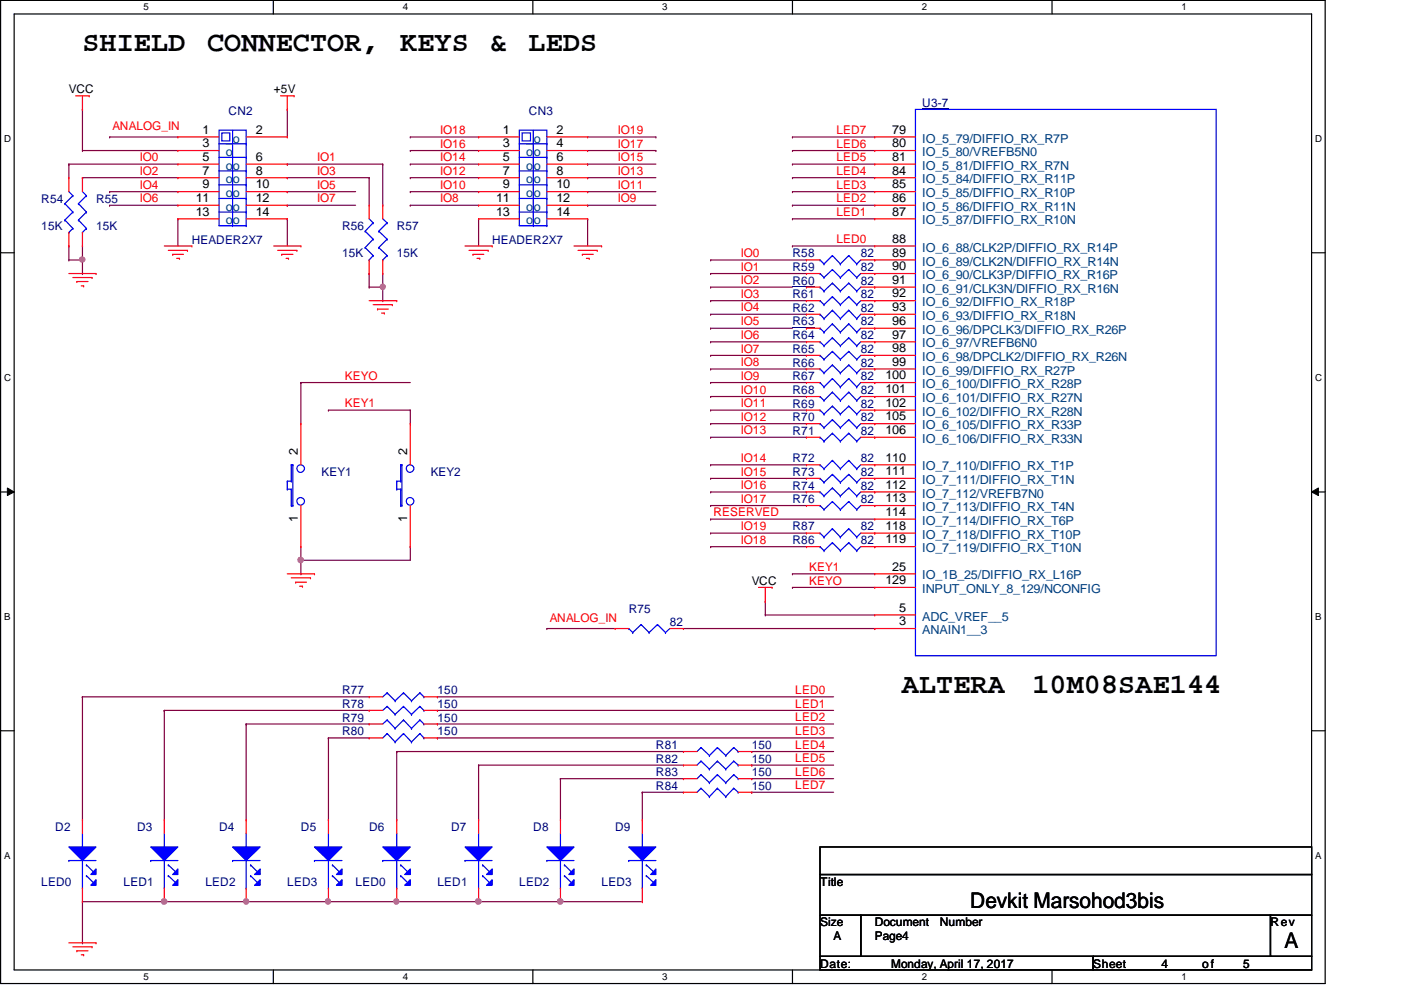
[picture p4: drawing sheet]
<svg xmlns="http://www.w3.org/2000/svg" width="297mm" height="210mm" viewBox="0 0 297 210" stroke-linecap="round" stroke-linejoin="round" font-family="sans-serif">
<path d="M.1 .1h280.9v208.4h-280.9zM3 3h275.1v202.7h-275.1z" fill="none" stroke="#000" stroke-width=".25"/>
<g fill="#fff">
<path d="M30.4 .4h1.1v2.3h-1.1z"/>
<path d="M30.4 206h1.1v2.3h-1.1z"/>
</g>
<path d="M58 .1v2.9M58 205.7v2.8" fill="none" stroke="#000" stroke-width=".25"/>
<g fill="#fff">
<path d="M85.4 .4h1.1v2.3h-1.1z"/>
<path d="M85.4 206h1.1v2.3h-1.1z"/>
</g>
<path d="M113 .1v2.9M113 205.7v2.8" fill="none" stroke="#000" stroke-width=".25"/>
<g fill="#fff">
<path d="M140.4 .4h1.1v2.3h-1.1z"/>
<path d="M140.4 206h1.1v2.3h-1.1z"/>
</g>
<path d="M168 .1v2.9M168 205.7v2.8" fill="none" stroke="#000" stroke-width=".25"/>
<g fill="#fff">
<path d="M195.4 .4h1.2v2.3h-1.2z"/>
<path d="M195.4 206h1.2v2.3h-1.2z"/>
</g>
<path d="M223.1 .1v2.9M223.1 205.7v2.8" fill="none" stroke="#000" stroke-width=".25"/>
<g fill="#fff">
<path d="M250.5 .4h1.1v2.3h-1.1z"/>
<path d="M250.5 206h1.1v2.3h-1.1z"/>
<path d="M.9 28.3h1.4v2.3h-1.4z"/>
<path d="M278.8 28.3h1.5v2.3h-1.5z"/>
<path d="M.9 78.9h1.4v2.3h-1.4z"/>
<path d="M278.8 78.9h1.5v2.3h-1.5z"/>
</g>
<path d="M.1 53.6h2.9M278.1 53.6h2.9" fill="none" stroke="#000" stroke-width=".25"/>
<g fill="#fff">
<path d="M.9 129.6h1.3v2.3h-1.3z"/>
<path d="M278.8 129.6h1.4v2.3h-1.4z"/>
</g>
<path d="M.1 104.3h2.9M278.1 104.3h2.9" fill="none" stroke="#000" stroke-width=".25"/>
<path d="M1.6 103.5l1.4 .8-1.4 .8zM278.1 104.3l1.4-.8v1.6z" fill="#000"/>
<path d="M1.6 103.5l1.4 .8-1.4 .8zM278.1 104.3l1.4-.8v1.6z" fill="none" stroke="#000" stroke-width=".21"/>
<g fill="#fff">
<path d="M.9 180.3h1.3v2.2h-1.3z"/>
<path d="M278.8 180.3h1.3v2.2h-1.3z"/>
</g>
<path d="M.1 154.9h2.9M278.1 154.9h2.9" fill="none" stroke="#000" stroke-width=".25"/>
<g fill="none" stroke="#800040" stroke-width=".25">
<path d="M14.6 34.8h.1M14.6 34.8v2.9M17.5 37.7h.1M17.5 23.2h.1M17.5 23.2v8.7M17.5 37.7h20.2M60.9 34.8h.1M60.9 34.8h20.2M124.6 40.6h.1M124.6 40.6h14.5M17.5 199.9h.1M17.5 191.2v8.7"/>
<path d="M34.8 191.2h.1M34.8 191.2h34.8M52.2 191.2h.1"/>
</g>
<circle cx="52.2" cy="191.1" r=".54" fill="#f0f"/>
<circle cx="52.2" cy="191.1" r=".54" fill="none" stroke="#f0f" stroke-width=".25"/>
<circle cx="34.8" cy="191.1" r=".57" fill="#f0f"/>
<circle cx="34.8" cy="191.1" r=".57" fill="none" stroke="#f0f" stroke-width=".25"/>
<g fill="none" stroke="#800040" stroke-width=".25">
<path d="M17.5 31.9h.1M17.5 31.9h20.2M23.2 29h.1M23.2 29h14.5M81.1 34.8h.1M81.1 34.8v8.7M87 34.8h.1M87 34.8h14.5M124.6 34.8h.1M124.6 37.7h.1M124.6 34.8h14.5M124.6 37.7h14.5"/>
<path d="M17.5 55.1h.1M17.5 52.2v2.9M23.2 43.5h.1M23.2 43.5h14.5M60.9 43.5h.1M60.9 43.5h14.5M81.1 58v2.9M87 43.5h.1M87 40.6h.1M87 43.5h14.5M87 40.6h14.5M124.6 46.4h.1"/>
<path d="M124.6 46.4v5.8M78.3 60.9h.1M78.3 60.9h2.8M81.1 60.9h.1M17.5 191.2h.1M17.5 191.2h17.3"/>
</g>
<circle cx="17.4" cy="55" r=".55" fill="#f0f"/>
<circle cx="17.4" cy="55" r=".55" fill="none" stroke="#f0f" stroke-width=".25"/>
<g fill="none" stroke="#800040" stroke-width=".25">
<path d="M14.6 34.8h.1M14.6 34.8h23.1M60.9 37.7h.1M60.9 23.2h.1M60.9 37.7h17.4M60.9 23.2v5.8M78.3 37.7h.1M78.3 37.7v5.8M87 37.7h.1M87 37.7h14.5M14.6 55.1h.1M14.6 55.1h2.9"/>
<path d="M23.2 40.6h.1M23.2 40.6h14.5M37.7 46.4h.1M37.7 46.4v5.8M60.9 40.6h.1M60.9 46.4h.1M60.9 40.6h14.5M60.9 46.4v5.8M101.5 46.4h.1M101.5 46.4v5.8M124.6 43.5h.1M124.6 43.5h14.5"/>
<path d="M150.7 55.1h.1M150.7 58h.1M150.7 55.1h20.3M150.7 58h20.3M150.7 63.8h.1M150.7 78.2h.1M150.7 72.5h.1M150.7 75.4h.1M150.7 66.6h.1M150.7 63.8h20.3M150.7 78.2h20.3M150.7 72.5h20.3"/>
<path d="M150.7 75.4h20.3M150.7 66.6h20.3M150.7 92.7h.1M150.7 98.6h.1M150.7 87h.1M150.7 81.1h.1M150.7 89.8h.1M150.7 84.1h.1M150.7 92.7h20.3M150.7 98.6h20.3M150.7 87h20.3M150.7 81.1h20.3"/>
<path d="M150.7 89.8h20.3M150.7 84.1h20.3M150.7 101.4h.1M150.7 104.3h.1M150.7 107.2h.1M150.7 101.4h20.3M150.7 104.3h20.3M150.7 107.2h20.3M84.1 159.3h.1M84.1 159.3h60.8M101.5 162.2h.1M101.5 162.2h43.4"/>
<path d="M118.8 165.1h.1M118.8 165.1h26.1M136.2 168h.1M136.2 168h8.7M101.5 191.2h.1M101.5 191.2h34.7M118.8 191.2h.1"/>
</g>
<circle cx="118.8" cy="191.1" r=".57" fill="#f0f"/>
<circle cx="118.8" cy="191.1" r=".57" fill="none" stroke="#f0f" stroke-width=".25"/>
<circle cx="101.4" cy="191.1" r=".57" fill="#f0f"/>
<circle cx="101.4" cy="191.1" r=".57" fill="none" stroke="#f0f" stroke-width=".25"/>
<path d="M69.6 191.2h.1M69.6 191.2h31.9M84.1 191.2h.1" fill="none" stroke="#800040" stroke-width=".25"/>
<circle cx="84" cy="191.1" r=".54" fill="#f0f"/>
<circle cx="84" cy="191.1" r=".54" fill="none" stroke="#f0f" stroke-width=".25"/>
<circle cx="69.5" cy="191.1" r=".54" fill="#f0f"/>
<circle cx="69.5" cy="191.1" r=".54" fill="none" stroke="#f0f" stroke-width=".25"/>
<g fill="none" stroke="#800040" stroke-width=".25">
<path d="M87 31.9h.1M87 29h.1M87 31.9h14.5M87 29h14.5M124.6 31.9h14.5M124.6 29h14.5M139.1 31.9h.1M139.1 29h.1M168 37.7h.1M168 34.8h.1M168 31.9h.1M168 29h.1"/>
<path d="M168 37.7h17.5M168 34.8h17.5M168 31.9h17.5M168 29h17.5M168 52.2h.1M168 46.4h.1M168 43.5h.1M168 40.6h.1M168 52.2h17.5M168 46.4h17.5M168 43.5h17.5M168 40.6h17.5"/>
<path d="M63.8 118.8h.1M63.8 115.9v2.9M63.8 118.8h23.2M17.5 147.7h.1M17.5 147.7h60.8M17.5 147.7v26.1M34.8 150.6h.1M34.8 150.6h43.5M34.8 150.6v23.2M52.2 153.5h.1M52.2 153.5h26.1M52.2 153.5v20.3"/>
<path d="M69.6 156.5h.1M69.6 156.5h8.7M69.6 156.5v17.3M84.1 159.3h.1M84.1 159.3v14.5M92.7 147.7h.1M92.7 150.6h.1M92.7 153.5h.1M92.7 156.5h.1M92.7 150.6h84M92.7 156.5h84M92.7 147.7h84"/>
<path d="M92.7 153.5h84M159.4 159.3h.1M159.4 159.3h17.3M101.5 162.2h.1M101.5 162.2v11.6M118.8 165.1h.1M118.8 165.1v8.7M136.2 168h.1M136.2 168v5.8M159.4 162.2h.1M159.4 165.1h.1M159.4 168h.1"/>
<path d="M159.4 162.2h17.3M159.4 165.1h17.3M159.4 168h17.3"/>
</g>
<circle cx="63.7" cy="118.7" r=".57" fill="#f0f"/>
<circle cx="63.7" cy="118.7" r=".57" fill="none" stroke="#f0f" stroke-width=".25"/>
<g fill="none" stroke="#800040" stroke-width=".25">
<path d="M78.3 58h.1M78.3 58v2.9M81.1 63.8h.1M81.1 60.9v2.9M63.8 81.1h.1M63.8 81.1h23.2M63.8 81.1v8.7M69.6 87h.1M69.6 87h17.4M87 87h.1M87 87v2.8M63.8 118.8v2.9"/>
<path d="M87 115.9h.1M87 115.9v2.9M63.8 121.7h.1M115.9 133.3h.1M115.9 133.3h14.5M162.3 130.4h.1M162.3 127.5h.1M162.3 130.4h23.2M162.3 127.5v2.9M168 121.7h.1M168 124.5h.1M168 121.7h17.5"/>
<path d="M168 124.5h17.5"/>
</g>
<circle cx="81.1" cy="60.8" r=".54" fill="#f0f"/>
<circle cx="81.1" cy="60.8" r=".54" fill="none" stroke="#f0f" stroke-width=".25"/>
<g fill="none" stroke="#800040" stroke-width=".25">
<path d="M14.6 52.2h.1M14.6 52.2v2.9M17.5 58h.1M17.5 55.1v2.9M150.7 60.9h.1M150.7 69.6h.1M150.7 60.9h17.3M150.7 69.6h17.3M150.7 110.1h.1M150.7 113h.1M150.7 115.9h.1M150.7 110.1h34.8"/>
<path d="M150.7 113h20.3M150.7 115.9h20.3M144.9 133.3h40.6M185.5 133.3h.1"/>
</g>
<g fill="none" stroke="#f00" stroke-width=".25">
<path d="M16 20.3h2.9M17.5 23.2h.1M17.5 20.3v2.9M18.9 20.3h.1M59.5 20.3h2.9M60.9 23.2h.1M60.9 20.3v2.9M62.4 20.3h.1M14.6 58h5.8M15.4 58.8h4.1M16.3 59.7h.1M16.3 59.7h2.4"/>
<path d="M19.5 58.8h.1M20.4 58h.1M34.8 52.2h5.9M35.7 53.1h4M36.6 53.9h.1M36.6 53.9h2.3M37.5 54.8h.6M38.1 54.8h.1M39.7 53.1h.1M40.7 52.2h.1M58 52.2h5.8M58.9 53.1h4"/>
<path d="M59.7 53.9h.1M59.7 53.9h2.4M60.7 54.8h.5M61.2 54.8h.1M62.9 53.1h.1M63.8 52.2h.1M98.6 52.2h5.7M99.4 53.1h4.1M100.3 53.9h.1M100.3 53.9h2.3M101.1 54.8h.6M101.7 54.8h.1"/>
<path d="M103.5 53.1h.1M104.3 52.2h.1M121.7 52.2h5.8M122.6 53.1h4M123.5 53.9h.1M123.5 53.9h2.3M124.3 54.8h.6M124.9 54.8h.1M126.6 53.1h.1M127.5 52.2h.1M17.2 60.6h.5M17.7 60.6h.1"/>
<path d="M78.3 63.8h5.8M79.1 64.6h4.1M80 65.5h.1M80 65.5h2.3M80.9 66.4h.6M81.5 66.4h.1M83.2 64.6h.1M84.1 63.8h.1M171 63.8h.1M171 63.8h2.9M182.5 63.8h3M185.5 63.8h.1"/>
<path d="M60.9 121.7h5.8M61.8 122.5h4M62.7 123.4h.1M62.7 123.4h2.3M63.5 124.3h.6M64.1 124.3h.1M65.8 122.5h.1M66.7 121.7h.1M160.8 124.5h2.9M162.3 127.5h.1M162.3 124.5v3M163.7 124.5h.1"/>
<path d="M144.9 165.1h.1M144.9 165.1h2.9M156.5 165.1h2.9M159.4 165.1h.1M14.6 199.9h5.8M20.4 199.9h.1M15.4 200.7h4.1M16.3 201.6h.1M16.3 201.6h2.4M17.2 202.4h.5M17.7 202.4h.1M19.5 200.7h.1"/>
</g>
<path d="M173.9 179.6h104.2v5.8h-104.2zM173.9 185.4h104.2v8.7h-104.2zM173.9 194.1h8.6v8.7h-8.6zM182.5 194.1h86.9v8.7h-86.9zM269.4 194.1h8.7v8.7h-8.7zM173.9 202.8h57.9v2.9h-57.9zM231.8 202.8h46.3v2.9h-46.3z" fill="none" stroke="#000" stroke-width=".25"/>
<g fill="none" stroke="#00f" stroke-width=".25">
<path d="M173.9 63.8h.1M173.9 63.8l.8 .8M174.7 64.6h.1M176.5 62.9h.1M176.5 62.9l1.7 1.7M176.5 62.9l-1.8 1.7M178.2 64.6h.1M180 62.9h.1M180 62.9l1.6 1.7M180 62.9l-1.8 1.7M181.6 64.6h.1M182.5 63.8l-.9 .8"/>
<path d="M148.6 164.3h.1M148.6 164.3l-.8 .8M148.6 164.3l1.8 1.6M150.4 165.9h.1M152.1 164.3h.1M152.1 164.3l-1.7 1.6M152.1 164.3l1.8 1.6M153.9 165.9h.1M155.6 164.3h.1M155.6 164.3l-1.7 1.6M155.6 164.3l.9 .8M156.5 165.1h.1"/>
</g>
<path d="M32 179.6h5.7l-2.9 2.9z" fill="#00f"/>
<path d="M32 179.6h5.7l-2.9 2.9z" fill="none" stroke="#00f" stroke-width=".25"/>
<path d="M37.7 184.2v1.2h-1.1z" fill="#00f"/>
<path d="M37.7 184.2v1.2h-1.1z" fill="none" stroke="#00f" stroke-width=".25"/>
<path d="M37.7 186.5v1.2h-1.1z" fill="#00f"/>
<g fill="none" stroke="#00f" stroke-width=".25">
<path d="M46.4 27.6h5.8v20.2h-5.8zM46.4 30.5h5.8M46.4 33.4h5.8M46.4 36.2h5.8M46.4 39.2h5.8M47 28.2h1.7v1.7h-1.7zM49.3 27.6v20.2M52.2 30.5h.1M52.2 33.4h.1M52.2 36.2h.1M52.2 39.2h.1M16.6 43.2h.1"/>
<path d="M16.6 46.7h.1M16.6 43.2l1.7 1.8M16.6 46.7l1.7 1.7M17.5 49.3h.1M17.5 40.6l.8 .9M18.3 41.5h.1M18.3 45h.1M18.3 48.4h.1M18.3 41.5l-1.7 1.7M18.3 45l-1.7 1.7M18.3 48.4l-.8 .9M46.4 42.1h5.8"/>
<path d="M46.4 45h5.8M46.4 47.8h5.8M49.3 47.8h.1M52.2 42.1h.1M52.2 45h.1M52.2 47.8h.1M77.4 49h.1M77.4 52.5h.1M77.4 49l1.7 1.7M77.4 52.5l1.7 1.7M78.3 55.1h.1M78.3 46.4l.8 .8"/>
<path d="M79.1 47.2h.1M79.1 50.7h.1M79.1 54.2h.1M79.1 47.2l-1.7 1.8M79.1 50.7l-1.7 1.8M79.1 54.2l-.8 .9M173.9 60.9h.1M173.9 69.6h.1M173.9 60.9l.8 .8M173.9 69.6l.8 .8M174.7 61.7h.1M174.7 70.4h.1"/>
<path d="M176.5 60h.1M176.5 68.7h.1M176.5 60l1.7 1.7M176.5 60l-1.8 1.7M176.5 68.7l1.7 1.7M176.5 68.7l-1.8 1.7M178.2 61.7h.1M178.2 70.4h.1M180 60h.1M180 68.7h.1M180 60l1.6 1.7M180 60l-1.8 1.7"/>
<path d="M180 68.7l1.6 1.7M180 68.7l-1.8 1.7M181.6 61.7h.1M181.6 70.4h.1M182.5 60.9l-.9 .8M182.5 69.6l-.9 .8M173.9 87h.1M173.9 87l.8 .8M174.7 87.8h.1M176.5 86.1h.1M176.5 86.1l1.7 1.7M176.5 86.1l-1.8 1.7"/>
<path d="M178.2 87.8h.1M180 86.1h.1M180 86.1l1.6 1.7M180 86.1l-1.8 1.7M181.6 87.8h.1M182.5 87l-.9 .8M82.1 146.9h.1M82.1 146.9l-1 .8M82.1 146.9l1.7 1.7M83.8 148.6h.1M85.6 146.9h.1M85.6 146.9l-1.8 1.7"/>
<path d="M85.6 146.9l1.6 1.7M87.2 148.6h.1M89 146.9h.1M89 146.9l-1.8 1.7M89 146.9l.9 .8M89.9 147.7h.1M34.8 179.6h.1M34.8 176.7v2.9M148.6 161.4h.1M148.6 161.4l-.8 .8M148.6 161.4l1.8 1.7M150.4 163.1h.1"/>
<path d="M152.1 161.4h.1M152.1 161.4l-1.7 1.7M152.1 161.4l1.8 1.7M153.9 163.1h.1M155.6 161.4h.1M155.6 161.4l-1.7 1.7M155.6 161.4l.9 .8M156.5 162.2h.1M32 182.5h.1M32 182.5h5.7M34.8 188.3h.1M34.8 182.5v5.8"/>
<path d="M35.7 183.4h.1M35.7 185.7h.1M35.7 183.4l1.5 1.4M35.7 185.7l1.5 1.4M37.7 186.5v1.2h-1.1z"/>
</g>
<g fill="none" stroke="#f00" stroke-width=".25">
<path d="M17.5 37.7h.1M17.5 37.7v2.9M37.7 29h.1M37.7 31.9h.1M37.7 34.8h.1M37.7 37.7h.1M37.7 29h8.7M37.7 31.9h8.7M37.7 34.8h8.7M37.7 37.7h8.7M52.2 29h8.7M52.2 34.8h8.7"/>
<path d="M52.2 37.7h8.7M60.9 29h.1M60.9 34.8h.1M60.9 37.7h.1M17.5 52.2h.1M17.5 49.3v2.9M37.7 40.6h.1M37.7 43.5h.1M37.7 46.4h.1M37.7 40.6h8.7M37.7 43.5h8.7M37.7 46.4h8.7"/>
<path d="M52.2 40.6h8.7M52.2 43.5h8.7M52.2 46.4h8.7M60.9 40.6h.1M60.9 43.5h.1M60.9 46.4h.1M78.3 43.5h.1M78.3 58h.1M78.3 43.5v2.9M78.3 55.1v2.9M171 60.9h.1M171 69.6h.1"/>
<path d="M171 60.9h2.9M171 69.6h2.9M182.5 60.9h3M182.5 69.6h3M185.5 60.9h.1M185.5 69.6h.1M171 87h.1M171 87h2.9M182.5 87h3M185.5 87h.1M78.3 147.7h.1M78.3 147.7h2.8"/>
<path d="M89.9 147.7h2.8M92.7 147.7h.1M34.8 173.8h.1M34.8 173.8v2.9M144.9 162.2h.1M144.9 162.2h2.9M156.5 162.2h2.9M159.4 162.2h.1M34.8 191.2h.1M34.8 188.3v2.9"/>
</g>
<path d="M168 60.7h4.8M168 69.3h4.8" fill="none" stroke="#000080" stroke-width=".21"/>
<path d="M49.3 179.6h5.9l-3 2.9z" fill="#00f"/>
<path d="M49.3 179.6h5.9l-3 2.9z" fill="none" stroke="#00f" stroke-width=".25"/>
<path d="M55.2 184.2v1.2h-1.2z" fill="#00f"/>
<path d="M55.2 184.2v1.2h-1.2z" fill="none" stroke="#00f" stroke-width=".25"/>
<path d="M54 187.7l1.2-1.2v1.2z" fill="#00f"/>
<g fill="none" stroke="#00f" stroke-width=".25">
<path d="M173.9 89.8h.1M173.9 89.8l.8 .9M174.7 90.7h.1M176.5 89h.1M176.5 89l1.7 1.7M176.5 89l-1.8 1.7M178.2 90.7h.1M180 89h.1M180 89l1.6 1.7M180 89l-1.8 1.7M181.6 90.7h.1M182.5 89.8l-.9 .9"/>
<path d="M173.9 101.4h.1M173.9 113h.1M173.9 101.4l.8 .9M173.9 113l.8 .9M174.7 102.3h.1M174.7 113.9h.1M176.5 100.6h.1M176.5 112.1h.1M176.5 100.6l1.7 1.7M176.5 100.6l-1.8 1.7M176.5 112.1l1.7 1.8M176.5 112.1l-1.8 1.8"/>
<path d="M178.2 102.3h.1M178.2 113.9h.1M180 100.6h.1M180 112.1h.1M180 100.6l1.6 1.7M180 100.6l-1.8 1.7M180 112.1l1.6 1.8M180 112.1l-1.8 1.8M181.6 102.3h.1M181.6 113.9h.1M182.5 101.4l-.9 .9M182.5 113l-.9 .9"/>
<path d="M82.1 155.5h.1M82.1 152.7h.1M82.1 149.8h.1M82.1 155.5l-1 1M82.1 155.5l1.7 1.8M82.1 152.7l-1 .8M82.1 152.7l1.7 1.7M82.1 149.8l-1 .8M82.1 149.8l1.7 1.7M83.8 157.3h.1M83.8 154.4h.1M83.8 151.5h.1"/>
<path d="M85.6 155.5h.1M85.6 152.7h.1M85.6 149.8h.1M85.6 155.5l-1.8 1.8M85.6 155.5l1.6 1.8M85.6 152.7l-1.8 1.7M85.6 152.7l1.6 1.7M85.6 149.8l-1.8 1.7M85.6 149.8l1.6 1.7M87.2 157.3h.1M87.2 154.4h.1M87.2 151.5h.1"/>
<path d="M89 155.5h.1M89 152.7h.1M89 149.8h.1M89 155.5l-1.8 1.8M89 155.5l.9 1M89 152.7l-1.8 1.7M89 152.7l.9 .8M89 149.8l-1.8 1.7M89 149.8l.9 .8M89.9 156.5h.1M89.9 153.5h.1M89.9 150.6h.1"/>
<path d="M52.2 179.6h.1M52.2 176.7v2.9M148.6 167.1h.1M148.6 167.1l-.8 .9M148.6 167.1l1.8 1.8M150.4 168.9h.1M152.1 167.1h.1M152.1 167.1l-1.7 1.8M152.1 167.1l1.8 1.8M153.9 168.9h.1M155.6 167.1h.1M155.6 167.1l-1.7 1.8"/>
<path d="M155.6 167.1l.9 .9M156.5 168h.1M49.3 182.5h.1M49.3 182.5h5.9M52.2 188.3h.1M52.2 182.5v5.8M53.1 183.4h.1M53.1 185.7h.1M53.1 183.4l1.5 1.4M53.1 185.7l1.5 1.4M54 187.7l1.2-1.2v1.2z"/>
</g>
<g fill="none" stroke="#f00" stroke-width=".25">
<path d="M171 89.8h.1M171 89.8h2.9M182.5 89.8h3M185.5 89.8h.1M171 101.4h.1M171 113h.1M171 101.4h2.9M171 113h2.9M182.5 101.4h3M182.5 113h3M185.5 101.4h.1M185.5 113h.1"/>
<path d="M78.3 156.5h.1M78.3 153.5h.1M78.3 150.6h.1M78.3 156.5h2.8M78.3 153.5h2.8M78.3 150.6h2.8M89.9 156.5h2.8M89.9 153.5h2.8M89.9 150.6h2.8M92.7 156.5h.1M92.7 153.5h.1M92.7 150.6h.1"/>
<path d="M52.2 173.8h.1M52.2 173.8v2.9M144.9 168h.1M144.9 168h2.9M156.5 168h2.9M159.4 168h.1M52.2 191.2h.1M52.2 188.3v2.9"/>
</g>
<path d="M133.3 179.6h5.8l-2.9 2.9z" fill="#00f"/>
<path d="M133.3 179.6h5.8l-2.9 2.9z" fill="none" stroke="#00f" stroke-width=".25"/>
<path d="M139.1 184.2v1.2h-1.1z" fill="#00f"/>
<path d="M139.1 184.2v1.2h-1.1z" fill="none" stroke="#00f" stroke-width=".25"/>
<path d="M139.1 186.5v1.2h-1.1z" fill="#00f"/>
<g fill="none" stroke="#00f" stroke-width=".25">
<path d="M13.8 43.2h.1M13.8 46.7h.1M13.8 43.2l1.6 1.8M13.8 46.7l1.6 1.7M14.6 49.3h.1M14.6 40.6l.8 .9M15.4 41.5h.1M15.4 45h.1M15.4 48.4h.1M15.4 41.5l-1.6 1.7M15.4 45l-1.6 1.7M15.4 48.4l-.8 .9"/>
<path d="M173.9 84.1h.1M173.9 84.1l.8 .8M174.7 84.9h.1M176.5 83.1h.1M176.5 83.1l1.7 1.8M176.5 83.1l-1.8 1.8M178.2 84.9h.1M180 83.1h.1M180 83.1l1.6 1.8M180 83.1l-1.8 1.8M181.6 84.9h.1M182.5 84.1l-.9 .8"/>
<path d="M173.9 115.9h.1M173.9 115.9l.8 .9M174.7 116.8h.1M176.5 115.1h.1M176.5 115.1l1.7 1.7M176.5 115.1l-1.8 1.7M178.2 116.8h.1M180 115.1h.1M180 115.1l1.6 1.7M180 115.1l-1.8 1.7M181.6 116.8h.1M182.5 115.9l-.9 .9"/>
<path d="M136.2 179.6h.1M136.2 176.7v2.9M133.3 182.5h.1M133.3 182.5h5.8M136.2 188.3h.1M136.2 182.5v5.8M137 183.4h.1M137 185.7h.1M137 183.4l1.6 1.4M137 185.7l1.6 1.4M139.1 186.5v1.2h-1.1z"/>
</g>
<g fill="none" stroke="#f00" stroke-width=".25">
<path d="M14.6 37.7h.1M14.6 37.7v2.9M14.6 52.2h.1M14.6 49.3v2.9M171 84.1h.1M171 84.1h2.9M182.5 84.1h3M185.5 84.1h.1M171 115.9h.1M171 115.9h2.9M182.5 115.9h3M185.5 115.9h.1"/>
<path d="M136.2 173.8h.1M136.2 173.8v2.9M136.2 191.2h.1M136.2 188.3v2.9"/>
</g>
<path d="M115.9 179.6h5.8l-2.9 2.9z" fill="#00f"/>
<path d="M115.9 179.6h5.8l-2.9 2.9z" fill="none" stroke="#00f" stroke-width=".25"/>
<path d="M121.7 184.2v1.2h-1.1z" fill="#00f"/>
<path d="M121.7 184.2v1.2h-1.1z" fill="none" stroke="#00f" stroke-width=".25"/>
<path d="M121.7 186.5v1.2h-1.1z" fill="#00f"/>
<g fill="none" stroke="#00f" stroke-width=".25">
<path d="M173.9 75.4h.1M173.9 75.4l.8 .8M174.7 76.2h.1M176.5 74.5h.1M176.5 74.5l1.7 1.7M176.5 74.5l-1.8 1.7M178.2 76.2h.1M180 74.5h.1M180 74.5l1.6 1.7M180 74.5l-1.8 1.7M181.6 76.2h.1M182.5 75.4l-.9 .8"/>
<path d="M61.8 98.6h.1M61.8 98.6h.3M61.8 98.6v3.4M62.1 98.6h.1M62.1 98.6v8.6M60.9 102h.1M60.9 103.7h.1M60.9 102h.9M60.9 102v1.7M60.9 103.7h.9M61.8 102h.1M61.8 103.7h.1"/>
<path d="M61.8 107.2h.1M61.8 103.7v3.5M61.8 107.2h.3M62.1 107.2h.1M173.9 107.2h.1M173.9 107.2l.8 .8M174.7 108h.1M176.5 106.3h.1M176.5 106.3l1.7 1.7M176.5 106.3l-1.8 1.7M178.2 108h.1M180 106.3h.1"/>
<path d="M180 106.3l1.6 1.7M180 106.3l-1.8 1.7M181.6 108h.1M182.5 107.2l-.9 .8M133.3 133.3h.1M133.3 133.3l.9 .8M134.2 134.1h.1M135.9 132.4h.1M135.9 132.4l1.7 1.7M135.9 132.4l-1.7 1.7M137.6 134.1h.1M139.4 132.4h.1"/>
<path d="M139.4 132.4l1.7 1.7M139.4 132.4l-1.8 1.7M141.1 134.1h.1M142 133.3l-.9 .8M118.8 179.6h.1M118.8 176.7v2.9M115.9 182.5h.1M115.9 182.5h5.8M118.8 188.3h.1M118.8 182.5v5.8M119.7 183.4h.1M119.7 185.7h.1"/>
<path d="M119.7 183.4l1.4 1.4M119.7 185.7l1.4 1.4M121.7 186.5v1.2h-1.1z"/>
<circle cx="63.8" cy="99.3" r=".8"/>
<circle cx="63.8" cy="106.3" r=".8"/>
</g>
<g fill="none" stroke="#f00" stroke-width=".25">
<path d="M171 75.4h.1M171 75.4h2.9M182.5 75.4h3M185.5 75.4h.1M63.8 89.8h.1M63.8 89.8v8.8M63.8 115.9h.1M63.8 107.2v8.7M171 107.2h.1M171 107.2h2.9M182.5 107.2h3M185.5 107.2h.1"/>
<path d="M130.4 133.3h.1M130.4 133.3h2.9M142 133.3h2.9M144.9 133.3h.1M118.8 173.8h.1M118.8 173.8v2.9M118.8 191.2h.1M118.8 188.3v2.9"/>
</g>
<path d="M81.1 179.6h5.9l-2.9 2.9z" fill="#00f"/>
<path d="M81.1 179.6h5.9l-2.9 2.9z" fill="none" stroke="#00f" stroke-width=".25"/>
<path d="M87 184.2v1.2h-1.2z" fill="#00f"/>
<path d="M87 184.2v1.2h-1.2z" fill="none" stroke="#00f" stroke-width=".25"/>
<path d="M87 186.5v1.2h-1.2z" fill="#00f"/>
<g fill="none" stroke="#00f" stroke-width=".25">
<path d="M173.9 78.2h.1M173.9 78.2l.8 .9M174.7 79.1h.1M176.5 77.4h.1M176.5 77.4l1.7 1.7M176.5 77.4l-1.8 1.7M178.2 79.1h.1M180 77.4h.1M180 77.4l1.6 1.7M180 77.4l-1.8 1.7M181.6 79.1h.1M182.5 78.2l-.9 .9"/>
<path d="M84.1 179.6h.1M84.1 176.7v2.9M81.1 182.5h.1M81.1 182.5h5.9M84.1 188.3h.1M84.1 182.5v5.8M85 183.4h.1M85 185.7h.1M85 183.4l1.4 1.4M85 185.7l1.4 1.4M87 186.5v1.2h-1.2z"/>
</g>
<path d="M171 78.2h.1M171 78.2h2.9M182.5 78.2h3M185.5 78.2h.1M84.1 173.8h.1M84.1 173.8v2.9M84.1 191.2h.1M84.1 188.3v2.9" fill="none" stroke="#f00" stroke-width=".25"/>
<path d="M66.7 179.6h5.8l-2.9 2.9z" fill="#00f"/>
<path d="M66.7 179.6h5.8l-2.9 2.9z" fill="none" stroke="#00f" stroke-width=".25"/>
<path d="M72.5 184.2v1.2h-1.2z" fill="#00f"/>
<path d="M72.5 184.2v1.2h-1.2z" fill="none" stroke="#00f" stroke-width=".25"/>
<path d="M71.3 187.7l1.2-1.2v1.2z" fill="#00f"/>
<path d="M69.6 179.6h.1M69.6 176.7v2.9M66.7 182.5h.1M66.7 182.5h5.8M69.6 188.3h.1M69.6 182.5v5.8M70.5 183.4h.1M70.5 185.7h.1M70.5 183.4l1.4 1.4M70.5 185.7l1.4 1.4M71.3 187.7l1.2-1.2v1.2z" fill="none" stroke="#00f" stroke-width=".25"/>
<path d="M69.6 173.8h.1M69.6 173.8v2.9M69.6 191.2h.1M69.6 188.3v2.9" fill="none" stroke="#f00" stroke-width=".25"/>
<path d="M98.6 179.6h5.7l-2.8 2.9z" fill="#00f"/>
<path d="M98.6 179.6h5.7l-2.8 2.9z" fill="none" stroke="#00f" stroke-width=".25"/>
<path d="M104.3 184.2v1.2h-1.1z" fill="#00f"/>
<path d="M104.3 184.2v1.2h-1.1z" fill="none" stroke="#00f" stroke-width=".25"/>
<path d="M103.2 187.7l1.1-1.2v1.2z" fill="#00f"/>
<g fill="none" stroke="#00f" stroke-width=".25">
<path d="M110.1 27.6h5.8v20.2h-5.8zM110.1 30.5h5.8M110.1 33.4h5.8M110.1 36.2h5.8M110.1 39.2h5.8M110.7 28.2h1.8v1.7h-1.8zM113.1 27.6v20.2M115.9 30.5h.1M115.9 33.4h.1M115.9 36.2h.1M115.9 39.2h.1M194.1 23.2h63.7v115.8h-63.7z"/>
<path d="M110.1 42.1h5.8M110.1 45h5.8M110.1 47.8h5.8M113.1 47.8h.1M115.9 42.1h.1M115.9 45h.1M115.9 47.8h.1M173.9 55.1h.1M173.9 58h.1M173.9 55.1l.8 .9M173.9 58l.8 .8M174.7 56h.1"/>
<path d="M174.7 58.8h.1M176.5 54.2h.1M176.5 57.1h.1M176.5 54.2l1.7 1.8M176.5 54.2l-1.8 1.8M176.5 57.1l1.7 1.7M176.5 57.1l-1.8 1.7M178.2 56h.1M178.2 58.8h.1M180 54.2h.1M180 57.1h.1M180 54.2l1.6 1.8"/>
<path d="M180 54.2l-1.8 1.8M180 57.1l1.6 1.7M180 57.1l-1.8 1.7M181.6 56h.1M181.6 58.8h.1M182.5 55.1l-.9 .9M182.5 58l-.9 .8M173.9 66.6h.1M173.9 66.6l.8 1M174.7 67.6h.1M176.5 65.8h.1M176.5 65.8l1.7 1.8"/>
<path d="M176.5 65.8l-1.8 1.8M178.2 67.6h.1M180 65.8h.1M180 65.8l1.6 1.8M180 65.8l-1.8 1.8M181.6 67.6h.1M182.5 66.6l-.9 1M85 98.6h.1M85 98.6h.2M85 98.6v3.4M85.2 98.6h.1M85.2 98.6v8.6"/>
<path d="M173.9 98.6h.1M173.9 98.6l.8 .8M174.7 99.4h.1M176.5 97.6h.1M176.5 97.6l1.7 1.8M176.5 97.6l-1.8 1.8M178.2 99.4h.1M180 97.6h.1M180 97.6l1.6 1.8M180 97.6l-1.8 1.8M181.6 99.4h.1M182.5 98.6l-.9 .8"/>
<path d="M84.1 102h.1M84.1 103.7h.1M84.1 102h.9M84.1 102v1.7M84.1 103.7h.9M85 102h.1M85 103.7h.1M85 107.2h.1M85 103.7v3.5M85 107.2h.2M85.2 107.2h.1M173.9 104.3h.1"/>
<path d="M173.9 104.3l.8 .9M174.7 105.2h.1M176.5 103.5h.1M176.5 103.5l1.7 1.7M176.5 103.5l-1.8 1.7M178.2 105.2h.1M180 103.5h.1M180 103.5l1.6 1.7M180 103.5l-1.8 1.7M181.6 105.2h.1M182.5 104.3l-.9 .9M148.6 158.5h.1"/>
<path d="M148.6 158.5l-.8 .8M148.6 158.5l1.8 1.7M152.1 158.5h.1M152.1 158.5l-1.7 1.7M152.1 158.5l1.8 1.7M155.6 158.5h.1M155.6 158.5l-1.7 1.7M155.6 158.5l.9 .8M156.5 159.3h.1M101.5 179.6h.1M101.5 176.7v2.9M150.4 160.2h.1"/>
<path d="M153.9 160.2h.1M98.6 182.5h.1M98.6 182.5h5.7M101.5 188.3h.1M101.5 182.5v5.8M102.3 183.4h.1M102.3 185.7h.1M102.3 183.4l1.5 1.4M102.3 185.7l1.5 1.4M103.2 187.7l1.1-1.2v1.2z"/>
<circle cx="86.9" cy="99.3" r=".8"/>
<circle cx="86.9" cy="106.3" r=".8"/>
</g>
<g fill="none" stroke="#f00" stroke-width=".25">
<path d="M101.5 29h.1M101.5 31.9h.1M101.5 34.8h.1M101.5 37.7h.1M101.5 29h8.6M101.5 34.8h8.6M101.5 37.7h8.6M101.5 31.9h8.6M115.9 29h8.7M115.9 34.8h8.7M115.9 37.7h8.7M115.9 31.9h8.7"/>
<path d="M124.6 29h.1M124.6 31.9h.1M124.6 34.8h.1M124.6 37.7h.1M185.5 29h.1M185.5 34.8h.1M185.5 37.7h.1M185.5 31.9h.1M185.5 29h8.6M185.5 34.8h8.6M185.5 37.7h8.6M185.5 31.9h8.6"/>
<path d="M101.5 40.6h.1M101.5 43.5h.1M101.5 46.4h.1M101.5 40.6h8.6M101.5 46.4h8.6M101.5 43.5h8.6M115.9 40.6h8.7M115.9 46.4h8.7M115.9 43.5h8.7M124.6 40.6h.1M124.6 43.5h.1M124.6 46.4h.1"/>
<path d="M171 55.1h.1M171 58h.1M171 55.1h2.9M171 58h2.9M182.5 55.1h11.6M182.5 58h11.6M185.5 55.1h.1M185.5 52.2h.1M185.5 58h.1M185.5 40.6h.1M185.5 46.4h.1M185.5 43.5h.1"/>
<path d="M185.5 52.2h8.6M185.5 40.6h8.6M185.5 46.4h8.6M185.5 43.5h8.6M171 66.6h.1M171 66.6h2.9M182.5 66.6h11.6M185.5 63.8h.1M185.5 66.6h.1M185.5 78.2h.1M185.5 60.9h.1M185.5 69.6h.1"/>
<path d="M185.5 75.4h.1M185.5 72.5h.1M185.5 63.8h8.6M185.5 78.2h8.6M185.5 60.9h8.6M185.5 69.6h8.6M185.5 75.4h8.6M185.5 72.5h8.6M87 89.8h.1M87 89.8v8.8M171 98.6h.1M171 98.6h2.9"/>
<path d="M182.5 98.6h11.6M185.5 98.6h.1M185.5 81.1h.1M185.5 84.1h.1M185.5 87h.1M185.5 89.8h.1M185.5 92.7h.1M185.5 81.1h8.6M185.5 84.1h8.6M185.5 87h8.6M185.5 89.8h8.6M185.5 92.7h8.6"/>
<path d="M87 115.9h.1M87 107.2v8.7M171 104.3h.1M171 104.3h2.9M182.5 104.3h11.6M185.5 101.4h.1M185.5 107.2h.1M185.5 110.1h.1M185.5 113h.1M185.5 115.9h.1M185.5 104.3h.1M185.5 101.4h8.6"/>
<path d="M185.5 107.2h8.6M185.5 110.1h8.6M185.5 113h8.6M185.5 115.9h8.6M185.5 121.7h.1M185.5 124.5h.1M185.5 130.4h.1M185.5 133.3h.1M185.5 121.7h8.6M185.5 124.5h8.6M185.5 130.4h8.6M185.5 133.3h8.6"/>
<path d="M144.9 159.3h.1M144.9 159.3h2.9M156.5 159.3h2.9M159.4 159.3h.1M101.5 173.8h.1M101.5 173.8v2.9M101.5 191.2h.1M101.5 188.3v2.9"/>
</g>
<path d="M195.5 23h5.6" fill="none" stroke="#000080" stroke-width=".21"/>
<path d="M14.6 179.6h5.8l-2.9 2.9z" fill="#00f"/>
<path d="M14.6 179.6h5.8l-2.9 2.9z" fill="none" stroke="#00f" stroke-width=".25"/>
<path d="M20.4 184.2v1.2h-1.1z" fill="#00f"/>
<path d="M20.4 184.2v1.2h-1.1z" fill="none" stroke="#00f" stroke-width=".25"/>
<path d="M20.4 186.5v1.2h-1.1z" fill="#00f"/>
<g fill="none" stroke="#00f" stroke-width=".25">
<path d="M80.3 49h.1M80.3 52.5h.1M80.3 49l1.8 1.7M80.3 52.5l1.8 1.7M81.1 55.1h.1M81.1 46.4l1 .8M82.1 47.2h.1M82.1 50.7h.1M82.1 54.2h.1M82.1 47.2l-1.8 1.8M82.1 50.7l-1.8 1.8M82.1 54.2l-1 .9"/>
<path d="M173.9 72.5h.1M173.9 72.5l.8 .8M174.7 73.3h.1M176.5 71.6h.1M176.5 71.6l1.7 1.7M176.5 71.6l-1.8 1.7M178.2 73.3h.1M180 71.6h.1M180 71.6l1.6 1.7M180 71.6l-1.8 1.7M181.6 73.3h.1M182.5 72.5l-.9 .8"/>
<path d="M173.9 92.7h.1M173.9 81.1h.1M173.9 92.7l.8 .9M173.9 81.1l.8 .9M174.7 93.6h.1M174.7 82h.1M176.5 91.9h.1M176.5 80.3h.1M176.5 91.9l1.7 1.7M176.5 91.9l-1.8 1.7M176.5 80.3l1.7 1.7M176.5 80.3l-1.8 1.7"/>
<path d="M178.2 93.6h.1M178.2 82h.1M180 91.9h.1M180 80.3h.1M180 91.9l1.6 1.7M180 91.9l-1.8 1.7M180 80.3l1.6 1.7M180 80.3l-1.8 1.7M181.6 93.6h.1M181.6 82h.1M182.5 92.7l-.9 .9M182.5 81.1l-.9 .9"/>
<path d="M17.5 179.6h.1M17.5 176.7v2.9M14.6 182.5h.1M14.6 182.5h5.8M17.5 188.3h.1M17.5 182.5v5.8M18.3 183.4h.1M18.3 185.7h.1M18.3 183.4l1.5 1.4M18.3 185.7l1.5 1.4M20.4 186.5v1.2h-1.1z"/>
</g>
<g fill="none" stroke="#f00" stroke-width=".25">
<path d="M81.1 43.5h.1M81.1 58h.1M81.1 43.5v2.9M81.1 55.1v2.9M171 72.5h.1M171 72.5h2.9M182.5 72.5h3M185.5 72.5h.1M171 92.7h.1M171 81.1h.1M171 92.7h2.9M171 81.1h2.9"/>
<path d="M182.5 92.7h3M182.5 81.1h3M185.5 92.7h.1M185.5 81.1h.1M17.5 173.8h.1M17.5 173.8v2.9M17.5 191.2h.1M17.5 188.3v2.9"/>
</g>
<circle cx="52.2" cy="191.1" r=".54" fill="#f0f"/>
<circle cx="52.2" cy="191.1" r=".54" fill="none" stroke="#f0f" stroke-width=".25"/>
<circle cx="34.8" cy="191.1" r=".57" fill="#f0f"/>
<circle cx="34.8" cy="191.1" r=".57" fill="none" stroke="#f0f" stroke-width=".25"/>
<circle cx="17.4" cy="55" r=".55" fill="#f0f"/>
<circle cx="17.4" cy="55" r=".55" fill="none" stroke="#f0f" stroke-width=".25"/>
<circle cx="118.8" cy="191.1" r=".57" fill="#f0f"/>
<circle cx="118.8" cy="191.1" r=".57" fill="none" stroke="#f0f" stroke-width=".25"/>
<circle cx="101.4" cy="191.1" r=".57" fill="#f0f"/>
<circle cx="101.4" cy="191.1" r=".57" fill="none" stroke="#f0f" stroke-width=".25"/>
<circle cx="84" cy="191.1" r=".54" fill="#f0f"/>
<circle cx="84" cy="191.1" r=".54" fill="none" stroke="#f0f" stroke-width=".25"/>
<circle cx="69.5" cy="191.1" r=".54" fill="#f0f"/>
<circle cx="69.5" cy="191.1" r=".54" fill="none" stroke="#f0f" stroke-width=".25"/>
<circle cx="63.7" cy="118.7" r=".57" fill="#f0f"/>
<circle cx="63.7" cy="118.7" r=".57" fill="none" stroke="#f0f" stroke-width=".25"/>
<circle cx="81.1" cy="60.8" r=".54" fill="#f0f"/>
<circle cx="81.1" cy="60.8" r=".54" fill="none" stroke="#f0f" stroke-width=".25"/>
<g font-size="6">
<text x="17.5" y="10.8">SHIELD</text>
<text x="43.9" y="10.8">CONNECTOR,</text>
<text x="84.9" y="10.8">KEYS</text>
<text x="103.9" y="10.8">&amp;</text>
<text x="112.1" y="10.8">LEDS</text>
<text x="191.2" y="147">ALTERA</text>
<text x="218.9" y="147">10M08SAE144</text>
</g>
<g font-size="4.6">
<text x="205.7" y="192.4">Devkit Marsohod3bis</text>
<text x="272.3" y="201.1">A</text>
</g>
<g font-size="2.6">
<text x="43" y="28.4">1</text>
<text x="54.2" y="28.4">2</text>
<text x="106.6" y="28.4">1</text>
<text x="118" y="28.4">2</text>
<text x="189.2" y="28.4">79</text>
<text x="43" y="31.2">3</text>
<text x="43" y="34.1">5</text>
<text x="54.2" y="34.1">6</text>
<text x="106.6" y="31.2">3</text>
<text x="106.6" y="34.1">5</text>
<text x="118" y="31.2">4</text>
<text x="118" y="34.1">6</text>
<text x="189.2" y="34.1">81</text>
<text x="189.2" y="31.2">80</text>
<text x="43" y="37">7</text>
<text x="43" y="40">9</text>
<text x="54.2" y="37">8</text>
<text x="54.2" y="40">10</text>
<text x="106.6" y="37">7</text>
<text x="106.6" y="40">9</text>
<text x="118" y="37">8</text>
<text x="118" y="40">10</text>
<text x="189.2" y="40">85</text>
<text x="189.2" y="37">84</text>
<text x="41.5" y="42.8">11</text>
<text x="41.5" y="45.7">13</text>
<text x="54.2" y="42.8">12</text>
<text x="54.2" y="45.7">14</text>
<text x="105.2" y="42.8">11</text>
<text x="105.2" y="45.7">13</text>
<text x="118" y="42.8">12</text>
<text x="118" y="45.7">14</text>
<text x="189.2" y="45.7">87</text>
<text x="189.2" y="42.8">86</text>
<text x="189.2" y="51.5">88</text>
<text x="189.2" y="54.4">89</text>
<text x="189.2" y="57.3">90</text>
<text x="189.2" y="63.1">92</text>
<text x="189.2" y="66">93</text>
<text x="189.2" y="60.2">91</text>
<text x="189.2" y="68.9">96</text>
<text x="189.2" y="71.8">97</text>
<text x="189.2" y="77.6">99</text>
<text x="189.2" y="74.7">98</text>
<text x="187.7" y="80.4">100</text>
<text x="187.7" y="83.4">101</text>
<text x="187.7" y="86.3">102</text>
<text x="187.7" y="89.2">105</text>
<text x="187.7" y="92">106</text>
<text x="63.1" y="96.5" transform="rotate(-90 63.1 96.5)">2</text>
<text x="86.3" y="96.5" transform="rotate(-90 86.3 96.5)">2</text>
<text x="187.7" y="97.9">110</text>
<text x="187.7" y="100.8">111</text>
<text x="187.7" y="106.5">113</text>
<text x="187.7" y="103.6">112</text>
<text x="63.1" y="110.7" transform="rotate(-90 63.1 110.7)">1</text>
<text x="86.3" y="110.7" transform="rotate(-90 86.3 110.7)">1</text>
<text x="187.7" y="109.4">114</text>
<text x="187.7" y="112.4">118</text>
<text x="187.7" y="115.2">119</text>
<text x="187.7" y="123.9">129</text>
<text x="189.2" y="121">25</text>
<text x="190.6" y="129.7">5</text>
<text x="190.6" y="132.6">3</text>
</g>
<g font-size="2.6" fill="#004080">
<text x="47.9" y="30.2">_</text>
<text x="47.9" y="33.1">o</text>
<text x="47.9" y="36">o</text>
<text x="49.4" y="30.2">o</text>
<text x="49.4" y="36">o</text>
<text x="111.5" y="30.2">_</text>
<text x="111.5" y="33.1">o</text>
<text x="111.5" y="36">o</text>
<text x="113.2" y="30.2">o</text>
<text x="113.2" y="33.1">o</text>
<text x="113.2" y="36">o</text>
<text x="195.5" y="30.2">IO_5_79/DIFFIO_RX_R7P</text>
<text x="195.5" y="36">IO_5_81/DIFFIO_RX_R7N</text>
<text x="195.5" y="33.1">IO_5_80/VREFB5N0</text>
<text x="47.9" y="38.9">o</text>
<text x="47.9" y="41.8">o</text>
<text x="49.4" y="38.9">o</text>
<text x="49.4" y="41.8">o</text>
<text x="111.5" y="38.9">o</text>
<text x="111.5" y="41.8">o</text>
<text x="113.2" y="38.9">o</text>
<text x="113.2" y="41.8">o</text>
<text x="195.5" y="41.8">IO_5_85/DIFFIO_RX_R10P</text>
<text x="195.5" y="38.9">IO_5_84/DIFFIO_RX_R11P</text>
<text x="47.9" y="44.7">o</text>
<text x="47.9" y="47.6">o</text>
<text x="49.4" y="44.7">o</text>
<text x="49.4" y="47.6">o</text>
<text x="111.5" y="44.7">o</text>
<text x="111.5" y="47.6">o</text>
<text x="113.2" y="44.7">o</text>
<text x="113.2" y="47.6">o</text>
<text x="195.5" y="47.6">IO_5_87/DIFFIO_RX_R10N</text>
<text x="195.5" y="44.7">IO_5_86/DIFFIO_RX_R11N</text>
<text x="195.5" y="53.3">IO_6_88/CLK2P/DIFFIO_RX_R14P</text>
<text x="195.5" y="56.3">IO_6_89/CLK2N/DIFFIO_RX_R14N</text>
<text x="195.5" y="59.2">IO_6_90/CLK3P/DIFFIO_RX_R16P</text>
<text x="195.5" y="64.9">IO_6_92/DIFFIO_RX_R18P</text>
<text x="195.5" y="62.1">IO_6_91/CLK3N/DIFFIO_RX_R16N</text>
<text x="195.5" y="67.8">IO_6_93/DIFFIO_RX_R18N</text>
<text x="195.5" y="70.8">IO_6_96/DPCLK3/DIFFIO_RX_R26P</text>
<text x="195.5" y="76.5">IO_6_98/DPCLK2/DIFFIO_RX_R26N</text>
<text x="195.5" y="73.7">IO_6_97/VREFB6N0</text>
<text x="195.5" y="79.4">IO_6_99/DIFFIO_RX_R27P</text>
<text x="195.5" y="82.3">IO_6_100/DIFFIO_RX_R28P</text>
<text x="195.5" y="85.3">IO_6_101/DIFFIO_RX_R27N</text>
<text x="195.5" y="88.1">IO_6_102/DIFFIO_RX_R28N</text>
<text x="195.5" y="91">IO_6_105/DIFFIO_RX_R33P</text>
<text x="195.5" y="93.9">IO_6_106/DIFFIO_RX_R33N</text>
<text x="195.5" y="99.7">IO_7_110/DIFFIO_RX_T1P</text>
<text x="195.5" y="102.6">IO_7_111/DIFFIO_RX_T1N</text>
<text x="195.5" y="105.5">IO_7_112/VREFB7N0</text>
<text x="195.5" y="108.4">IO_7_113/DIFFIO_RX_T4N</text>
<text x="195.5" y="111.3">IO_7_114/DIFFIO_RX_T6P</text>
<text x="195.5" y="114.2">IO_7_118/DIFFIO_RX_T10P</text>
<text x="195.5" y="117.1">IO_7_119/DIFFIO_RX_T10N</text>
<text x="195.5" y="122.9">IO_1B_25/DIFFIO_RX_L16P</text>
<text x="195.5" y="125.7">INPUT_ONLY_8_129/NCONFIG</text>
<text x="195.5" y="131.6">ADC_VREF__5</text>
<text x="195.5" y="134.5">ANAIN1__3</text>
</g>
<g font-size="2.5">
<text x="14.6" y="19.8">VCC</text>
<text x="58" y="19.8">+5V</text>
<text x="159.4" y="124">VCC</text>
<text x="173.9" y="187.8">Title</text>
<text x="173.9" y="196.4">Size</text>
<text x="185.5" y="196.4">Document</text>
<text x="199.3" y="196.4">Number</text>
<text x="269.4" y="196.4">Rev</text>
<text x="176.7" y="199.3">A</text>
<text x="185.5" y="199.3">Page4</text>
<text x="173.9" y="205.1">Date:</text>
<text x="188.9" y="205.1">Monday, April 17, 2017</text>
<text x="231.8" y="205.1">Sheet</text>
<text x="246.3" y="205.1">4</text>
<text x="254.9" y="205.1">o f</text>
<text x="263.6" y="205.1">5</text>
</g>
<g font-size="2.5" fill="#000080">
<text x="195.5" y="22.7">U3-7</text>
<text x="48.5" y="24.5">CN2</text>
<text x="112.1" y="24.5">CN3</text>
<text x="8.8" y="43">R54</text>
<text x="20.4" y="43">R55</text>
<text x="8.8" y="48.8">15K</text>
<text x="20.4" y="48.8">15K</text>
<text x="40.7" y="51.6">HEADER2X7</text>
<text x="72.5" y="48.8">R56</text>
<text x="84.1" y="48.8">R57</text>
<text x="104.3" y="51.6">HEADER2X7</text>
<text x="72.5" y="54.5">15K</text>
<text x="84.1" y="54.5">15K</text>
<text x="168" y="54.5">R58</text>
<text x="168" y="57.5">R59</text>
<text x="182.5" y="54.5">82</text>
<text x="182.5" y="57.5">82</text>
<text x="168" y="63.2">R61</text>
<text x="168" y="60.4">R60</text>
<text x="182.5" y="63.2">82</text>
<text x="182.5" y="60.4">82</text>
<text x="168" y="69">R63</text>
<text x="168" y="66.1">R62</text>
<text x="168" y="72">R64</text>
<text x="182.5" y="69">82</text>
<text x="182.5" y="66.1">82</text>
<text x="182.5" y="72">82</text>
<text x="168" y="74.8">R65</text>
<text x="168" y="77.7">R66</text>
<text x="182.5" y="74.8">82</text>
<text x="182.5" y="77.7">82</text>
<text x="168" y="83.5">R68</text>
<text x="168" y="80.6">R67</text>
<text x="182.5" y="83.5">82</text>
<text x="182.5" y="80.6">82</text>
<text x="168" y="86.4">R69</text>
<text x="168" y="89.3">R70</text>
<text x="182.5" y="86.4">82</text>
<text x="182.5" y="89.3">82</text>
<text x="168" y="92.2">R71</text>
<text x="182.5" y="92.2">82</text>
<text x="68.2" y="100.9">KEY1</text>
<text x="91.3" y="100.9">KEY2</text>
<text x="168" y="100.9">R73</text>
<text x="168" y="98">R72</text>
<text x="182.5" y="100.9">82</text>
<text x="182.5" y="98">82</text>
<text x="168" y="106.7">R76</text>
<text x="168" y="103.8">R74</text>
<text x="182.5" y="106.7">82</text>
<text x="182.5" y="103.8">82</text>
<text x="168" y="112.4">R87</text>
<text x="182.5" y="112.4">82</text>
<text x="168" y="115.4">R86</text>
<text x="182.5" y="115.4">82</text>
<text x="133.3" y="129.9">R75</text>
<text x="142" y="132.8">82</text>
<text x="72.5" y="147.2">R77</text>
<text x="92.7" y="147.2">150</text>
<text x="72.5" y="155.9">R80</text>
<text x="72.5" y="153">R79</text>
<text x="72.5" y="150.1">R78</text>
<text x="92.7" y="155.9">150</text>
<text x="92.7" y="153">150</text>
<text x="92.7" y="150.1">150</text>
<text x="139.1" y="161.7">R82</text>
<text x="139.1" y="158.8">R81</text>
<text x="159.4" y="161.7">150</text>
<text x="159.4" y="158.8">150</text>
<text x="139.1" y="164.6">R83</text>
<text x="139.1" y="167.5">R84</text>
<text x="159.4" y="164.6">150</text>
<text x="159.4" y="167.5">150</text>
<text x="11.7" y="176.2">D2</text>
<text x="29.1" y="176.2">D3</text>
<text x="46.4" y="176.2">D4</text>
<text x="63.8" y="176.2">D5</text>
<text x="78.3" y="176.2">D6</text>
<text x="95.6" y="176.2">D7</text>
<text x="113.1" y="176.2">D8</text>
<text x="130.4" y="176.2">D9</text>
<text x="8.8" y="187.8">LED0</text>
<text x="26.2" y="187.8">LED1</text>
<text x="43.6" y="187.8">LED2</text>
<text x="60.9" y="187.8">LED3</text>
<text x="75.4" y="187.8">LED0</text>
<text x="92.7" y="187.8">LED1</text>
<text x="110.1" y="187.8">LED2</text>
<text x="127.5" y="187.8">LED3</text>
</g>
<g font-size="2.5" fill="#f00">
<text x="23.8" y="27.6">ANALOG_IN</text>
<text x="93.3" y="28.4">IO18</text>
<text x="131" y="28.4">IO19</text>
<text x="177.3" y="28.4">LED7</text>
<text x="29.7" y="34.2">IO0</text>
<text x="67.3" y="34.2">IO1</text>
<text x="93.3" y="34.2">IO14</text>
<text x="93.3" y="31.3">IO16</text>
<text x="131" y="34.2">IO15</text>
<text x="131" y="31.3">IO17</text>
<text x="177.3" y="34.2">LED5</text>
<text x="177.3" y="31.3">LED6</text>
<text x="29.7" y="37.1">IO2</text>
<text x="29.7" y="40">IO4</text>
<text x="67.3" y="40">IO5</text>
<text x="67.3" y="37.1">IO3</text>
<text x="93.3" y="40">IO10</text>
<text x="93.3" y="37.1">IO12</text>
<text x="131" y="40">IO11</text>
<text x="131" y="37.1">IO13</text>
<text x="177.3" y="40">LED3</text>
<text x="177.3" y="37.1">LED4</text>
<text x="29.7" y="42.9">IO6</text>
<text x="67.3" y="42.9">IO7</text>
<text x="93.3" y="42.9">IO8</text>
<text x="131" y="42.9">IO9</text>
<text x="177.3" y="45.8">LED1</text>
<text x="177.3" y="42.9">LED2</text>
<text x="177.3" y="51.6">LED0</text>
<text x="157.1" y="54.5">IO0</text>
<text x="157.1" y="57.4">IO1</text>
<text x="157.1" y="63.2">IO3</text>
<text x="157.1" y="60.3">IO2</text>
<text x="157.1" y="71.9">IO6</text>
<text x="157.1" y="66">IO4</text>
<text x="157.1" y="69">IO5</text>
<text x="157.1" y="77.6">IO8</text>
<text x="157.1" y="74.8">IO7</text>
<text x="73.1" y="80.5">KEYO</text>
<text x="157.1" y="80.5">IO9</text>
<text x="157.1" y="83.5">IO10</text>
<text x="73.1" y="86.4">KEY1</text>
<text x="157.1" y="86.4">IO11</text>
<text x="157.1" y="89.2">IO12</text>
<text x="157.1" y="92.1">IO13</text>
<text x="157.1" y="98">IO14</text>
<text x="157.1" y="100.8">IO15</text>
<text x="157.1" y="103.7">IO16</text>
<text x="157.1" y="106.6">IO17</text>
<text x="151.3" y="109.5">RESERVED</text>
<text x="157.1" y="112.4">IO19</text>
<text x="157.1" y="115.3">IO18</text>
<text x="171.6" y="121.1">KEY1</text>
<text x="171.6" y="124">KEYO</text>
<text x="116.5" y="131.8">ANALOG_IN</text>
<text x="168.6" y="147.2">LED0</text>
<text x="168.6" y="150">LED1</text>
<text x="168.6" y="152.9">LED2</text>
<text x="168.6" y="155.9">LED3</text>
<text x="168.6" y="158.8">LED4</text>
<text x="168.6" y="161.6">LED5</text>
<text x="168.6" y="164.5">LED6</text>
<text x="168.6" y="167.4">LED7</text>
</g>
<g font-size="2">
<text x="30.4" y="2.2">5</text>
<text x="85.4" y="2.2">4</text>
<text x="140.4" y="2.2">3</text>
<text x="195.4" y="2.2">2</text>
<text x="250.5" y="2.2">1</text>
<text x=".9" y="30.1">D</text>
<text x="278.8" y="30.1">D</text>
<text x=".9" y="80.7">C</text>
<text x="278.8" y="80.7">C</text>
<text x=".9" y="131.4">B</text>
<text x="278.8" y="131.4">B</text>
<text x=".9" y="182">A</text>
<text x="278.8" y="182">A</text>
<text x="30.4" y="207.8">5</text>
<text x="85.4" y="207.8">4</text>
<text x="140.4" y="207.8">3</text>
<text x="195.4" y="207.8">2</text>
<text x="250.5" y="207.8">1</text>
</g>
</svg>
